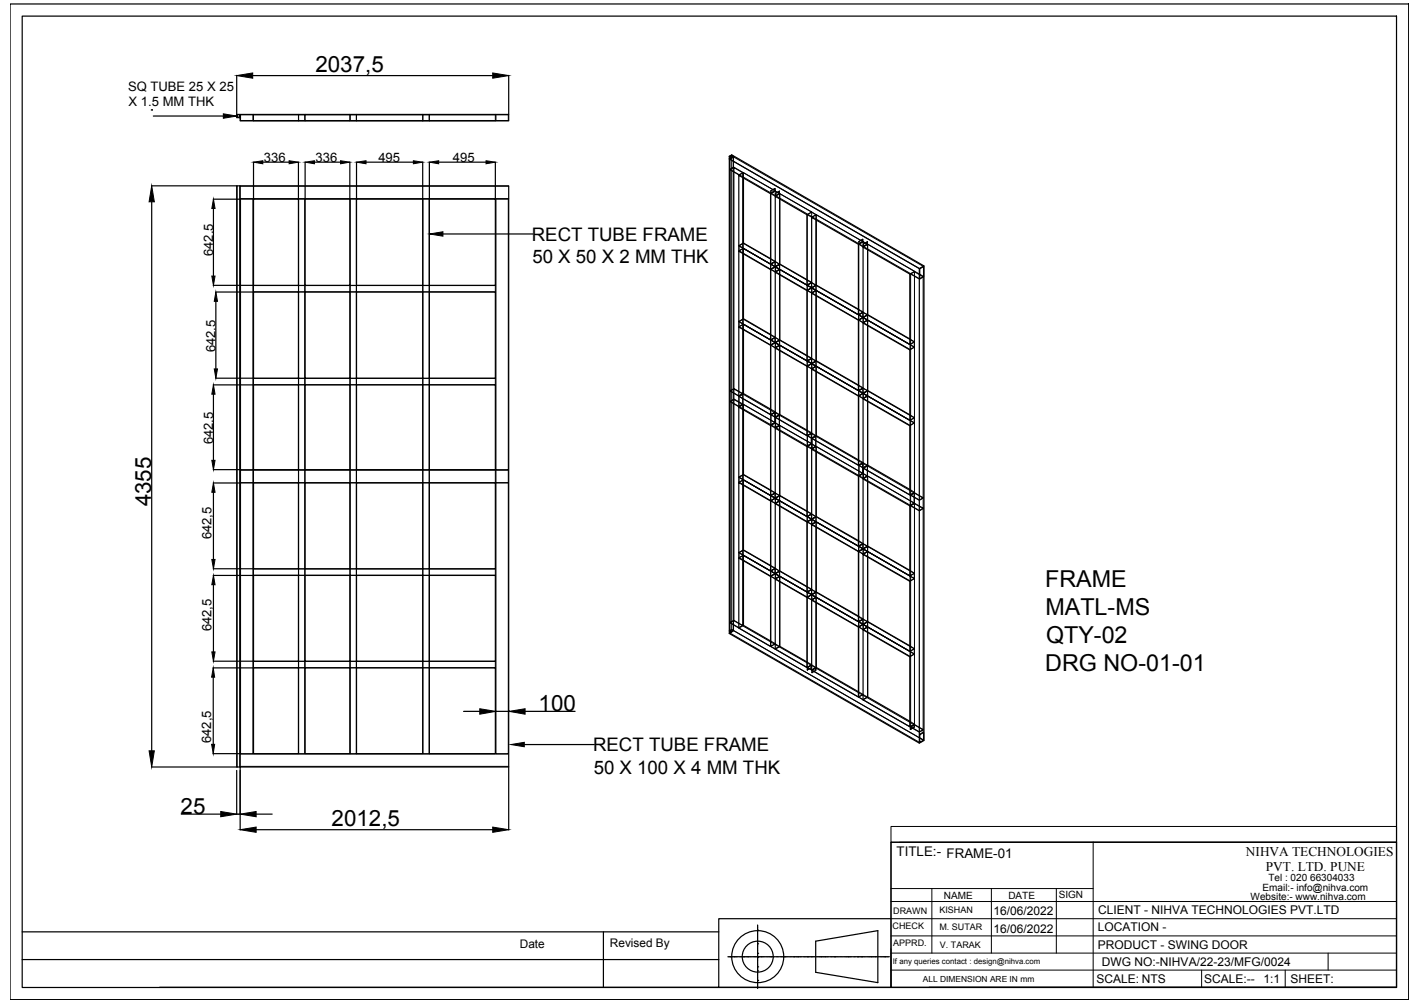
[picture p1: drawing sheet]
<svg xmlns="http://www.w3.org/2000/svg" width="297mm" height="210mm" viewBox="0 0 297 210" stroke-linecap="round" stroke-linejoin="round" font-family="sans-serif">
<!-- layer: 0 -->
<g fill="none" stroke="#000" stroke-width=".25">
<path d="M2.1 .8h292.6v208.4h-292.6zM4.6 3.4h287.5v203.3h-287.5zM49.5 15.8v8.1M52.9 15.8h50.2M106.4 15.8v8.1M31.7 38.9h17.8M32.1 24.3h14.6M49.5 23.9h56.9v1.4h-56.2v-.7h-.7zM49.6 24h.6v.5h-.6zM50.2 38.9h56.2v121.6h-56.2zM50.2 38.9h-.7v121.6h.7M53 33.9v7.7"/>
<path d="M55 33.9h5.5M62.4 33.9v7.7M63.8 33.9v7.7M65.8 33.9h5.4M73.2 33.9v7.7M74.6 33.9v7.7M76.6 33.9h9.9M88.4 33.9v7.7M89.8 33.9v7.7M91.8 33.9h9.9M103.6 33.9v7.7M152.6 33.3l39.7 22.9v99.3l-39.7-22.9z"/>
<path d="M152.6 32.7l.5-.3 40.2 23.3-1 .5M152.6 32.7l.5 .3-.5 .3zM152.7 32.7l.4-.2 .3 .2-.3 .2zM153.1 32.5v.4M154.5 36.7l6.7 3.8v14.8l-6.7-3.9zM155.5 37.3v13.6l-1 .5M31.7 42.2v114.9M44.6 41.7h5.7M44.6 59.7h8.4M44.6 43.6v14.2M53 41.7h9.4v18h-9.4zM63.8 41.7h9.4v18h-9.4z"/>
<path d="M74.6 41.7h13.8v18h-13.8zM89.8 41.7h13.8v18h-13.8zM92.7 49h18.8M154.5 52.6l6.7 3.8v14.7l-6.7-3.8zM155.5 53.1v13.6l-1 .6M155.5 50.9l5.7 3.2M162.2 41.1l6.6 3.8v14.8l-6.6-3.9zM162.2 57l6.6 3.8v14.7l-6.6-3.8zM163.1 41.7v13.6l-.9 .5M163.1 57.5v13.6l-.9 .6M163.1 55.3l5.7 3.2M169.8 45.5l9.8 5.6v14.8l-9.8-5.7z"/>
<path d="M170.8 46.1v13.6l-1 .5M170.8 59.7l8.8 5M180.5 51.7l9.8 5.6v14.8l-9.8-5.7zM181.5 52.3v13.6l-1 .5M192.4 56.2l.8-.4v2.1l-.8 .5zM192.4 57.4l.8 .5M193.3 55.7v99.3l-1 .5M45.1 61.1h7.9M45.1 79.1h7.9M45.2 63.1v14.1M53 61.1h9.4v18h-9.4zM63.8 61.1h9.4v18h-9.4z"/>
<path d="M74.6 61.1h13.8v18h-13.8zM89.8 61.1h13.8v18h-13.8zM154.5 68.4l6.7 3.8v14.6l-6.7-3.9zM155.5 69v13.4l-1 .5M155.5 66.7l5.7 3.3M162.2 72.8l6.6 3.9v14.5l-6.6-3.9zM163.1 73.4v13.4l-.9 .5M163.1 71.1l5.7 3.3M169.8 77.2l9.8 5.7v14.5l-9.8-5.7zM169.8 61.4l9.8 5.6v14.7l-9.8-5.6zM170.8 61.9v13.6l-1 .6M170.8 77.8v13.4l-1 .5"/>
<path d="M170.8 75.5l8.8 5.1M180.5 67.6l9.8 5.6v14.8l-9.8-5.7zM181.5 68.1v13.6l-1 .6M181.5 65.9l8.8 5M44.6 80.5h8.4M44.6 98.3h5.7M44.6 82.5v13.8M53 80.5h9.4v17.8h-9.4zM63.8 80.5h9.4v17.8h-9.4zM74.6 80.5h13.8v17.8h-13.8zM89.8 80.5h13.8v17.8h-13.8zM154.5 85.2l6.7 3.9v14.6l-6.7-3.8z"/>
<path d="M155.5 85.8v13.5l-1 .6M155.5 82.4l5.7 3.2M155.5 99.3l5.7 3.3M162.2 89.6l6.6 3.9v14.6l-6.6-3.8zM163.1 90.2v13.5l-.9 .6M163.1 86.8l5.7 3.2M169.8 94l9.8 5.6v14.7l-9.8-5.6zM170.8 94.6v13.5l-1 .6M170.8 91.2l8.8 5.1M180.5 83.5l9.8 5.6v14.5l-9.8-5.7zM181.5 84v13.4l-1 .5M181.5 81.7l8.8 5.1"/>
<path d="M181.5 97.4l8.8 5M44.6 101.1h5.7M44.6 119h8.4M44.6 103v14.1M53 101.1h9.4v17.9h-9.4zM63.8 101.1h9.4v17.9h-9.4zM74.6 101.1h13.8v17.9h-13.8zM89.8 101.1h13.8v17.9h-13.8zM154.5 116.8l6.7 3.8v14.7l-6.7-3.9zM154.5 101l6.7 3.8v14.7l-6.7-3.9zM155.5 101.5v13.6l-1 .5M155.5 117.4v13.5l-1 .5"/>
<path d="M155.5 115.1l5.7 3.2M162.2 105.4l6.6 3.8v14.7l-6.6-3.9zM163.1 106v13.5l-.9 .5M163.1 103.7l5.7 3.3M163.1 119.5l5.7 3.3M169.8 109.8l9.8 5.6v14.7l-9.8-5.7zM170.8 110.4v13.5l-1 .5M170.8 108.1l8.8 5M180.5 100.2l9.8 5.7v14.6l-9.8-5.6zM180.5 116l9.8 5.7v14.6l-9.8-5.6zM181.5 100.8v13.5l-1 .6M181.5 116.6v13.5l-1 .6"/>
<path d="M181.5 114.3l8.8 5.1M44.6 139.8h8.4M44.6 120.4h8.4M44.6 138.4h8.4M44.6 122.4v14M53 139.8h9.4v17.9h-9.4zM53 120.4h9.4v18h-9.4zM63.8 139.8h9.4v17.9h-9.4zM63.8 120.4h9.4v18h-9.4zM74.6 139.8h13.8v17.9h-13.8zM74.6 120.4h13.8v18h-13.8zM89.8 139.8h13.8v17.9h-13.8z"/>
<path d="M89.8 120.4h13.8v18h-13.8zM155.5 130.9l5.7 3.2M162.2 121.2l6.6 3.8v14.7l-6.6-3.9zM163.1 121.8v13.5l-.9 .5M163.1 135.3l5.7 3.2M169.8 125.6l9.8 5.6v14.7l-9.8-5.7zM170.8 126.2v13.5l-1 .5M170.8 123.9l8.8 5M170.8 139.7l8.8 5.1M180.5 131.8l9.8 5.6v14.7l-9.8-5.6zM181.5 132.4v13.5l-1 .6M181.5 130.1l8.8 5.1"/>
<path d="M44.6 157.7h5.7M44.6 141.7v14.1M97 148.9h3.4M103.7 148.7v.2M103.7 148.9h2.8M106.5 148.7v.2M109.7 155.8h14.6M109.8 148.9h10.5M181.5 145.9l8.8 5M192.4 153.8l.8-.5v1.6l-.8 .5zM192.4 154.4l.8 .5M31.7 160.5h17.9"/>
<path d="M37.9 170.4h8.3M49.5 161.2v9.2M49.5 170.4h.7M50.2 160.5v13.2M53.6 173.6h49.5M53.6 170.4h3.3M106.4 160.5v13.2M186.4 176.3h105.7v30.3h-105.7zM4.6 195h145.8M126.2 195v11.7M158.5 199.5h.1M158.5 199.2v.3"/>
<path d="M158.5 198.4v.3M158.5 197.5h.1M158.5 196.4v1.1M158.5 195.5v.3M158.5 194.7h.1M158.5 193.6v.2M158.5 193.9v.7M158.5 194.7v.8M158.5 195.9v.4M158.5 197.6v.7M158.5 198.7v.5M158.5 199.5v.8"/>
<path d="M170.6 197l13-2.2v10.8l-13-2.1zM186.4 192.3h-36v14.3h-117M4.6 200.8h145.8M150.4 206.6h36M152.3 200.2h.1M152.4 200.2h.2M152.7 200.2h.1M152.7 200.2h.8M153.5 200.2h.1M153.6 200.2h.7M154.4 200.2h1.1M155.5 200.2h.1"/>
<path d="M155.6 200.2h.7M156.4 200.2h.1M156.4 200.2h.3M156.7 200.2h.5M157.2 200.2h.3M157.6 200.2h.7M158.4 200.2h.1M158.4 200.2h.8M158.5 206v.3M158.5 205.2h.1M158.5 204v.3M158.5 203.2v.3"/>
<path d="M158.5 203.2h.1M158.5 202.3h.1M158.5 201.2v.3M158.5 200.3h.1M158.5 200.4v.8M158.5 201.5v.8M158.5 202.4v.7M158.5 203.5v.5M158.5 204.4v.7M158.5 205.2v.8M158.5 206.4v.5M159.2 200.2h.1"/>
<path d="M159.2 200.2h.3M159.5 200.2h.8M160.4 200.2h.7M161.2 200.2h.1M161.2 200.2h.8M162 200.2h.3M162.4 200.2h.4M162.9 200.2h.3M163.2 200.2h.8M164 200.2h.1M164.1 200.2h.7M164.9 200.2h.3"/>
<path d="M165.2 200.2h.5M165.7 200.2h.3M166 200.2h.1M166.1 200.2h.7M166.9 200.2h.1M166.9 200.2h.8M167.7 200.2h1.1M168.9 200.2h.1M168.9 200.2h.8M169.7 200.2h.1M169.7 200.2h.8M170.5 200.2h.3"/>
<path d="M170.9 200.2h.7M171.7 200.2h.1M171.7 200.2h.8M172.5 200.2h.1M172.6 200.2h.2M172.9 200.2h.8M173.7 200.2h.8M174.5 200.2h.1M174.6 200.2h1.1M175.7 200.2h.5M176.2 200.2h.3M176.6 200.2h.7"/>
<path d="M177.4 200.2h.1M177.4 200.2h.8M178.2 200.2h.3M178.5 200.2h.5M179.1 200.2h.2M179.4 200.2h.1M179.4 200.2h.8M180.2 200.2h.1M180.2 200.2h.8M181 200.2h1.1M182.2 200.2h.1M182.2 200.2h.8"/>
<path d="M183 200.2h.1M183.1 200.2h.7M183.9 200.2h.3M184.2 200.2h.8M185 200.2h.1M185.1 200.2h.7M185.9 200.2h.1M194.3 206.6h97.8"/>
<circle cx="158.5" cy="200.2" r="5.4"/>
<circle cx="158.5" cy="200.2" r="3.2"/>
</g>
<g fill="none" stroke="#000" stroke-width=".21">
<path d="M49.6 38.9v121.6M50.2 38.9v121.6M50.2 39h56.2M50.2 25.2h56.2M50.3 24v1.2M52.9 24v1.2M53 24h10.7v1.3h-10.7M53 23.9v1.4M62.4 23.9v1.4M62.5 24v1.3M63.8 23.9v1.4M63.8 24h9.4"/>
<path d="M63.8 25.3h9.4M73.2 23.9v1.4M74.5 24v1.3h-1.2v-1.3h15.1M74.6 23.9v1.4M74.6 25.3h29M88.4 23.9v1.4M89.8 23.9v1.4M103.6 24h-15.1v1.3M103.6 23.9v1.4M103.7 24v1.2M106.3 24v1.2M106.4 24h-56.2v.6"/>
<path d="M152.6 35.4l8.6 5 .9-.5M152.6 33.3l39.8 22.9M152.7 32.7v99.3l.4-.2 .3 .2v-99.3M152.7 35.5l1.8 1.1M153.1 32.4v.1M153.1 32.9v99.4M153.4 32.8v2.2l8.7 4.9v-.5v.5l.9 .6 .1-.5v.5l17.4 10v-.4v.4l.9 .6 .1-.5M153.4 35l-.8 .4M153.4 32.8l-.8 .5v2.1M153.4 32.8l39.8 23M153.5 35.1l1.8 1v46.3l-1.8-1.1zM153.5 35.1l-.8 .4v46.3l.8-.5"/>
<path d="M155.3 36.1l-.8 .6 1-.6v1.2M155.5 36.1l6.7 3.8M161.2 39.9v.5M162.1 39.4l-.9 .5 .1 .5M162.1 39.9l-.8 .5M162.1 39.4l-.8 .5M162.2 40v1.1l.9-.6v1.2M162.2 40l-1 .5v14.8M162.2 40l-1 .5M162.2 40l.9 .5v14.8M163 40l-.8 .5v.5M163.1 40l-.9 .5"/>
<path d="M50.2 41.6h13.5M50.3 41.7h2.6v56.6h-2.6zM62.4 59.8v1.3h-9.4v-1.3h10.7v1.3h-1.2v-1.3M62.5 41.7h1.2v18h-1.2zM63.8 59.8h9.4v1.3h-9.4zM63.8 41.6h42.6M73.3 59.8h1.2v1.3h-1.2zM73.3 41.7h1.2v18h-1.2zM88.4 59.8v1.3h-13.8v-1.3h29v1.3h-15.1v-1.3M89.8 59.7h-1.3v-18h1.3v19.4M103.7 41.7h2.6v56.6h-2.6zM154.5 51.4v1.2l1-.6v1.1"/>
<path d="M154.6 51.5l6.6 3.8 1-.6-1-.6M154.6 52.5l.9-.5 6.6 3.8-.9 .5zM155.5 50.9l6.6 3.9v1M155.5 50.9l-.9 .6v1M155.5 50.9v1.1M155.5 52l6.7 3.8-1 .6M161.2 40.5l1 .5 .9-.5M161.2 55.3l1 .5 .9-.5M161.2 56.3l1-.5 .9 .5-.9 .6zM161.2 56.3v-1l1-.5 .9 .5v1M161.2 56.4l1-.5 .9 .5v14.7l-.9-.5-1 .5zM161.2 55.3l1-.6 .9 .6"/>
<path d="M161.2 55.3l1 .5M161.2 56.4l1 .5M161.3 40.4l.9 .5 .8-.4M162.1 54.8l-.9 .5v1M162.2 57l.9-.6v1.1M162.2 55.8h.1M162.2 56.9h.1M162.2 55.9l6.7 3.8v1M162.2 56.9l.9-.5 6.6 3.8-.8 .5zM162.2 40.5v.4M162.2 41l17.4 10 .9-.5-.8 .5M163.1 55.3l-.9 .5v1.1"/>
<path d="M163.1 56.4l-.9 .6M163.1 40.5l-.9 .5M163.1 55.3l6.6 3.9v1M163.1 55.3l-.9 .6v1M163.1 55.3v1.1M163.1 40.5l6.7 3.9-1 .5M163.1 56.4l6.7 3.8-1 .6M168.8 58.5l1 .6-1 .6M168.9 44.9l.9 .6 1-.6v1.2M168.9 59.7v-14.8l.9-.5 .9 .5v14.8M168.9 59.7l.9 .5 .9-.5M168.9 59.7l.9-.6 .9 .6"/>
<path d="M168.9 59.7l.9 .5M169.7 59.2l-.8 .5M169.8 44.4v1.1l.9-.6M170.7 59.7l-.9 .6v1M170.8 44.9l9.7 5.7M179.6 51.1l.9 .6 1-.6v1.2M179.6 50.5v.5M179.7 51l.9 .5 .8-.4M179.7 50.5l.8-.4-.9 .4 .1 .5M180.5 50.6l1 .5v14.8M180.5 50.6l-.9 .5v14.8l.9-.6M180.5 50.6l-.9 .5"/>
<path d="M180.5 50.6v1.1l1-.6M180.6 51.1v.4M181.4 50.6l-.8 .5M181.5 50.6v.5l10.9 6.3M181.5 51.1l-.9 .5 11.8 6.8M181.5 50.6l-.9 .5v.5M181.5 51.1l9.8 5.7M190.3 57.3l1-.5-.8 .5v46.3M190.5 57.3l1.8 1.1 .8-.5M191.3 56.9l1.8 1v46.3l-1.8-1.1zM62.4 79.2v1.3h-9.4v-1.3h10.7v1.3h-1.2v-1.3M62.5 61.1h1.2v18h-1.2z"/>
<path d="M63.8 79.2h9.4v1.3h-9.4zM73.3 79.2h1.2v1.3h-1.2zM73.3 61.1h1.2v18h-1.2zM88.4 79.2v1.3h-13.8v-1.3h29v1.3h-13.8v-1.3v1.3h-1.3v-1.3M88.5 61.1h1.3v18h-1.3zM154.5 67.3v1.1l1-.6v1.2M154.6 67.3l6.6 3.8 .9-.5M154.6 68.4l.9-.6 6.6 3.9-.9 .5zM155.5 67.8v-1l6.6 3.8v1.1M155.5 66.8l-.9 .5v1.1M155.5 67.8l6.7 3.9-1 .5M161.2 70l1 .6-1 .5v1.1"/>
<path d="M161.2 72.2l1 .6 .9-.6v1.2M161.2 72.2l1-.5 .9 .5-.9 .6zM161.2 72.2v-1l1-.6 .9 .6v1M162.2 71.7l.9-.6-.9 .6-1-.6 1 .6v1.1M162.2 71.7h.1M162.2 71.7l7.6 4.4v1.1M162.2 72.8l.9-.6 6.6 3.9-.8 .5zM163.1 72.2l-.9 .6M163.1 71.2l6.6 3.8v1.1M163.1 71.2l-.9 .5v1.1M163.1 71.2v1M163.1 72.2l6.7 3.9-1 .6"/>
<path d="M168.8 74.4l1 .6-1 .5M168.9 60.8l.9 .6 1-.6v1.1M168.9 60.7l.9-.5 .9 .5-.9 .6zM168.9 60.7v-1l.9-.5 .9 .5v1M168.9 75.5l.9 .6 .9-.6M168.9 76.6l.9-.5 .9 .5-.9 .6zM168.9 76.6v-1l.9-.6 .9 .6v1M168.9 76.7l.9-.6 .9 .6v14.5l-.9-.6-.9 .6zM168.9 75.5l.9-.5 .9 .5M169.7 75l-.8 .6v1M169.8 60.2h.1M169.8 60.3l-.9 .5v14.7"/>
<path d="M169.8 60.3l.9 .5v14.7M169.8 77.2l1-.5v1.1M169.8 76.1h.1M169.8 60.3l9.8 5.6 .9-.6M169.8 61.3l.9-.5 9.8 5.6-.9 .6zM169.8 76.1l9.8 5.7 .9-.6M169.8 77.2l.9-.5 9.8 5.6-.9 .5zM170.7 60.8l-.9 .5M170.7 75.6l-.9 .5M170.7 60.8v-1.1l9.8 5.6v1.1M170.7 75.6l9.8 5.6v1.1M170.7 75.6l-.9 .5v1.1"/>
<path d="M170.7 75.6v1.1l-.9 .5-.9-.5M170.8 60.8l20.4 11.8M170.8 76.7l20.4 11.8M179.6 64.7l.9 .6-.9 .6M179.6 65.9v1.1M179.6 65.9l.9 .5 1-.5M179.6 67l.9-.6 1 .6-1 .5zM179.6 67l.9 .5 1-.5M179.6 67l.9-.5 1 .5v14.7l-1-.5-.9 .5zM179.6 65.9l.9 .5M180.5 67.5l1-.5v1.1M180.5 66.4h.1"/>
<path d="M180.5 65.4l1 .5v1.1M180.5 65.4l-.9 .5v1.1M180.5 65.3l1 .6M180.5 66.4l-.9 .6M180.6 67.5l.9-.5 9.8 5.7-1 .5M180.6 67.5l9.8 5.6 .8-.5M181.5 65.9l-1 .5v1.1M181.5 65.9l9.7 5.7v1M181.5 65.9l-.9 .5v1.1M181.5 65.9v1.1M190.3 70.9l1 .6-1 .6M191.2 71.6l-.8 .5v1"/>
<path d="M50.3 98.4h2.6v2.6h-2.6zM62.4 98.4v2.6h-9.4v-2.6h10.7v2.6h-1.2v-2.6M62.5 80.5h1.2v17.8h-1.2zM63.8 98.4h9.4v2.6h-9.4zM73.3 80.5h1.2v17.8h-1.2zM74.5 98.4v2.6h-1.2v-2.6h30.3v2.6h-13.8v-2.6v2.6h-1.3v-2.6M74.6 98.4v2.6h13.8v-2.6M88.5 80.5h1.3v17.8h-1.3zM103.7 98.4h2.6v2.6h-2.6zM152.7 81.8l1.8 1 .8-.4M152.7 81.9l1.8 1 .8-.4M152.7 84l1.8 1 .8-.5"/>
<path d="M152.7 84.1l1.8 1M153.5 81.4l1.8 1.1v2l-1.8-1zM153.5 81.4l-.8 .5v2.1M153.5 83.6l1.8 1.1v46.2l-1.8-1.1zM153.5 83.6l-.8 .5v46.2l.8-.5M153.5 83.5l-.8 .5M154.5 99.9v1.1l1-.6v1.1M154.5 82.9v2.1M154.6 85.1l6.6 3.8 .9-.5M154.6 99.9l6.6 3.8 .9-.5M154.6 83l6.6 3.8M155.3 84.7l-.8 .5 1-.5v1.1"/>
<path d="M155.4 82.5l6.7 3.8v2.1l-6.7-3.8zM155.4 82.5l-.8 .5v2.1M155.4 84.6l-.8 .5M155.5 99.3l6.6 3.9v1.1M155.5 99.3l-.9 .6v1M155.5 99.3v1.1M155.5 84.7l6.7 3.8M161.2 85.6l1 .6-1 .6M161.2 89.1l1-.6 .9 .6v14.6M161.2 86.8v-14.6l1-.5 .9 .5v14.6M161.2 86.8l1 .5 .9-.5M161.2 89.1l1 .5"/>
<path d="M161.2 86.8l1-.6 .9 .6M161.3 86.8l.9 .6 .8-.5M161.3 88.9l.9 .5 .8-.4M162.1 86.3l-.9 .5v2.1M162.1 86.3l.9 .6v2.1l-.9-.5zM162.1 86.3l-.8 .5v2.1M162.1 88.5l-.8 .4M162.2 89.6l.9-.5v1.1M162.2 88.5l-1 .6v14.6l1-.5 .9 .5M162.2 88.5v1.1M162.2 87.4v2M162.2 87.4l6.7 3.8 .8-.5"/>
<path d="M163.1 86.9l6.6 3.8v2.1l-6.6-3.8zM163.1 89l-.9 .5 6.7 3.8 .8-.5M163.1 86.9l-.9 .5v2.1M163.1 89.1l-.9 .5M163.1 89.1l6.7 3.8M168.8 90l1 .6-1 .6M168.9 91.2l.9 .5 .9-.5M168.9 93.5l.9 .5 1-.5v1.1M168.9 91.2v2.1M168.9 91.2l.9 .6 .8-.5M168.9 93.3l.9 .5 .8-.4M169.7 90.7l.9 .6v2.1l-.9-.5z"/>
<path d="M169.7 90.7l-.8 .5v2.1l.8-.4M169.8 92.9l-1 .6M169.8 92.9l-.9 .6v14.6M169.8 92.9l.9 .6v14.6M169.8 91.8v2.2l.9-.5M169.9 91.8l9.7 5.6v2.1M170.7 91.3l9.8 5.6v2.1l-9.8-5.6zM170.7 93.4l-.8 .5 9.7 5.6 .9-.5M170.7 91.3l-.8 .5v2.1M170.8 93.5l9.7 5.6M179.6 80.6l.9 .6-.9 .5M179.6 96.3l.9 .5-.9 .6"/>
<path d="M179.6 81.8v1M179.6 81.7l.9 .6 1-.6M179.6 81.8l.9 .5v1M179.6 82.8l.9-.5 1 .5-1 .5zM179.6 82.8v-1l.9-.5 1 .5v1M179.6 82.9l.9-.5 1 .5v14.5l-1-.6-.9 .6zM179.6 97.4l.9 .5 1-.5M179.6 99.6l.9 .6 1-.6M179.6 82.9l.9 .4M179.7 99.6l.9 .5 .8-.5M179.7 97.4l.9 .5M180.5 96.9l-.9 .5"/>
<path d="M180.5 97l.9 .5v2.1l-.9-.6zM180.5 97l-.8 .4v2.2M180.5 99l-.8 .6M180.5 82.3h.1M180.5 99.1v1.1l1-.6v1.2M180.5 99.1l1 .5v14.7M180.5 99.1l-.9 .5v14.7M180.5 99.1l-.9 .5M180.5 82.3l-.9 .6M180.6 83.4l.9-.5 9.8 5.6-1 .6M180.6 83.4l9.8 5.6 .8-.5M180.6 98l9.8 5.6"/>
<path d="M181.4 97.5l-.8 .4v2.2M181.5 82.9l-1 .6 1-.6v1.1M181.5 97.5l9.7 5.7v2.1l-9.7-5.7zM181.5 99.6l-.9 .5 9.8 5.6 .8-.4M181.5 97.5l-.9 .5v2.1M181.5 81.8l-1 .5M181.5 81.8l9.7 5.6v1.1M181.5 81.8l-.9 .5v1.1M181.5 81.8v1.1M181.5 99.6l9.8 5.7-.8 .5M190.3 86.8l1 .6-1 .6M191.2 87.4l-.8 .6v1"/>
<path d="M50.3 101.1h2.6v56.6h-2.6zM62.4 119.1v1.3h-9.4v-1.3h10.7v1.3h-1.2v-1.3M62.5 101.1h1.2v17.9h-1.2zM63.8 119.1h9.4v1.3h-9.4zM73.3 101.1h1.2v17.9h-1.2zM74.5 119.1v1.3h-1.2v-1.3h30.3v1.3h-13.8M74.6 119.1v1.3h13.8v-1.3M88.5 119.1v1.3h1.3M88.5 101.1h1.3v17.9h-1.3zM89.8 119.1v1.3M103.7 101.1h2.6v56.6h-2.6zM154.5 115.6v1.2l1-.6v1.2"/>
<path d="M154.6 100.9l.9-.5 6.6 3.9-.9 .5zM154.6 115.7l6.6 3.8 .9-.5M154.6 116.7l.9-.5 6.6 3.8-.9 .6zM155.5 116.2v-1.1l6.6 3.9v1M155.5 115.1l-.9 .6v1M155.5 100.4l6.7 3.9M155.5 116.2l6.7 3.8M161.2 102.6l1 .5-1 .6v1.1M161.2 118.3l1 .6-1 .6v1.1M161.2 103.7l1 .5 .9-.5M161.2 103.7l1 .6 .9-.6M161.2 104.8l1-.5 .9 .5-.9 .5z"/>
<path d="M161.2 104.8v-1.1l1-.5 .9 .5v1.1M161.2 104.8l1 .6M161.2 119.5l1 .5 .9-.5M161.2 119.5l1-.6 .9 .6M162.2 105.4l.9-.6v1.2M162.2 104.3h.1M162.2 104.3l-1 .5v14.7M162.2 104.3l.9 .5v14.7M162.2 104.3v1.1M162.2 104.3l-1 .5M162.2 104.3l6.7 3.8v1.1M162.2 105.3l.9-.5 6.6 3.9-.8 .5z"/>
<path d="M163.1 104.8l-.9 .6M163.1 104.8v-1.1l6.6 3.9v1.1M163.1 103.7l-.9 .6v1M163.1 119.5l-.9 .6v1M163.1 104.8l6.7 3.9-1 .5M168.8 107l1 .5-1 .6M168.9 108.1l.9 .5 .9-.5M168.9 108.1l.9 .6v1M168.9 109.2l.9 .6 1-.6v1.2M168.9 109.2l.9-.5 .9 .5-.9 .5zM168.9 109.2v-1.1l.9-.5 .9 .5v1.1M168.9 108.1l.9-.5 .9 .5"/>
<path d="M169.7 107.6l-.8 .5M169.8 108.7h.1M169.8 108.7l-.9 .5v14.7M169.8 108.7l.9 .5v14.7M169.8 109.7l.9-.5 9.8 5.6-.9 .6zM169.8 108.7l9.8 5.6M170.7 109.2l-.9 .5M170.7 108.1l-.9 .6M170.7 108.1l9.8 5.7v1M170.7 108.1l-.9 .6v1M170.7 108.1v1.1M170.8 109.2l9.7 5.7-.9 .5"/>
<path d="M179.6 113.1l.9 .6-.9 .6M179.6 114.3l.9 .5 1-.5M179.6 114.3l.9 .6v1M179.6 115.4l.9-.5 1 .5-1 .5zM179.6 115.4l.9 .6 1-.6M179.6 115.4l.9-.5 1 .5v14.7l-1-.5-.9 .5zM180.5 113.8l-.9 .5v1.1M180.5 115.9l1-.5v1.2M180.5 114.9h.1M180.5 113.8l1 .5v1.1M180.5 113.8l1 .5M180.5 113.8l-.9 .5"/>
<path d="M180.6 115.9l.9-.5 9.8 5.7-1 .6M180.6 115.9l9.8 5.7 .8-.5-9.7-5.7v-1l9.7 5.6v1.1M180.6 114.9l9.8 5.7M181.5 114.3l-1 .6M181.5 114.4l-.9 .5v1M190.3 102.4l1 .6-1 .6M190.3 105.9l1-.6-.8 .6v46.2M190.3 119.4l1 .6-1 .5M190.5 103.6l1.8 1 .8-.4M190.5 103.7l1.8 1 .8-.4M190.5 105.8l1.8 1 .8-.5M190.5 105.9l1.8 1 .8-.4"/>
<path d="M191.2 103.2l-.8 .4v2.1M191.3 103.2l1.8 1.1v2l-1.8-1zM191.3 103.2l-.8 .5v2.1M191.3 105.4l1.8 1.1v46.2l-1.8-1.1zM191.3 103.1l-.8 .5M62.4 138.4v1.3h-9.4v-1.3h10.7v1.3h-1.2M62.5 138.4h1.2v-18h-1.2v37.3h1.2v-17.9h-1.2M63.8 138.4h9.4v1.3h-9.4zM73.3 139.8h1.2v17.9h-1.2zM73.3 120.4h1.2v18h-1.2zM74.5 138.4v1.3h-1.2v-1.3h30.3v1.3h-13.8v-1.3v19.3h-1.3v-19.3M74.6 138.4v1.3h13.8v-1.3"/>
<path d="M88.5 120.4h1.3v18h-1.3zM88.5 139.8h1.3M88.5 139.7h1.3M152.6 130.3v2.1M152.7 132l.4 .2 .3-.2M152.7 130.3l1.8 1 .8-.4M153.1 132.3l-.5-.3 .5-.3 40.2 23.3M153.1 132.3l-.5 .3M153.4 132l-.8 .4 39.8 23M153.4 129.9l-.8 .4 16.3 9.4 .8-.5M161.2 134.1l1 .6-1 .6M161.2 120.6l1-.6 .9 .6-.9 .5z"/>
<path d="M161.2 120.6v-1.1l1-.5 .9 .5v1.1M161.2 120.6l1 .5 .9-.5M161.2 120.6l1-.5 .9 .5v14.7l-.9-.6-1 .6zM161.2 135.3l1 .5 .9-.5M162.2 120v1.2l.9-.6v1.2M162.2 120h.1M162.2 120l-1 .6M162.2 120.1l6.7 3.8v1.1M162.2 121.1l.9-.5 6.6 3.8-.8 .6zM163.1 120.6v-1.1l6.6 3.9v1M163.1 120.6l6.7 3.8-1 .6M168.8 122.8l1 .5-1 .6"/>
<path d="M168.8 138.5l1 .6-1 .6M168.9 123.9l.9 .5 .9-.5M168.9 125l.9-.6 .9 .6-.9 .5zM168.9 125l.9 .5 .9-.5M168.9 139.7l.9 .5 .9-.5M168.9 139.7v.5l.8-.5M168.9 123.9l.9 .5M168.9 139.7l.9-.6 .9 .6M168.9 139.7l.9 .6 .8-.5M169.7 139.3l-.8 .4v.5M169.7 123.4l-.8 .5M169.7 139.7l-.8 .5"/>
<path d="M169.8 124.4h.1M169.8 123.4l.9 .5v1.1M169.8 123.4l-.9 .5v1.1M169.8 124.5l.9 .5v14.7M169.8 124.5l-.9 .5v14.7M169.8 123.3l-.9 .6M169.8 123.3l.9 .6M169.8 125.5l.9-.5 9.8 5.6-.9 .6zM169.8 124.5l9.8 5.6M170.7 139.8l-.8 .5v.5M170.7 125v-1.1l9.8 5.7v1M170.7 123.9l-.9 .6v1.1l1-.6v1.2"/>
<path d="M170.8 125l9.7 5.7-.9 .5M179.6 128.9l.9 .6-.9 .6M179.6 130.1l.9 .5 1-.5M179.6 131.2l.9-.5 1 .5-1 .5zM179.6 131.2v-1.1l.9-.5 1 .5v1.1M179.6 131.2l.9 .6 1-.6M179.6 130.1l.9 .6M180.5 129.6l-.9 .5v1.1M180.5 131.7l1-.5v1.2M180.5 130.7h.1M180.5 130.7l-.9 .5v14.7M180.5 130.7l1 .5v14.7l-1-.5-.9 .5"/>
<path d="M180.6 131.7l.9-.5 9.8 5.7-1 .5M180.6 131.7l9.8 5.7 .8-.6-9.7-5.6v-1l9.7 5.6v1M180.6 130.7l9.8 5.6M181.5 130.1l-1 .6v1M181.5 130.2l-.9 .5v1M190.3 135.2l1 .5-1 .6M191.2 120l-.8 .6v1M191.2 135.8l-.8 .5v1.1M50.2 157.8h23M73.3 157.8h30.3M103.7 157.8h2.6M168.9 140.2h.1"/>
<path d="M169.8 140.3v.4l.8-.4M169.8 140.7l.1 .1M169.9 140.3l20.5 11.8 .8-.4M170.7 140.3l-.8 .5M179.6 144.8l.9 .5-.9 .6M179.6 145.9l.9 .5 1-.5M190.3 150.9l1 .6-1 .6M190.4 152.1v.5l.8-.5M190.4 152.6l.1 .1M190.5 152.1l1.8 1 .8-.4M190.5 152.2l1.8 1 .8-.4M191.2 151.7l.1 .5v-.5"/>
<path d="M191.2 151.7l-20.5-11.9-.1 .5v-.5l-.9-.5v.4v-.5l-16.3-9.3v2.1l39 22.4M191.3 151.7l1.8 1.1 .1 .5M191.3 151.7l-.8 .5v.5M191.3 151.6l-.8 .5M191.3 152.2l-.8 .5M193.1 153.2l-.8 .5 .1 .1M50.2 160.4h56.2M186.4 173h105.7v3.3h-105.7zM186.4 176.3v30.3M188.2 176.3h103.9M228.7 176.3v30.3M186.4 199.5h105.7"/>
<path d="M186.4 195.9h105.7M186.4 192.3h105.7M186.4 188.7h105.7M186.4 186h42.3M194.9 186v13.5M207.4 186v13.5M221 186v13.5M277.8 199.5v3.5M186.4 203h105.7M251.4 203v3.6M268.8 203v3.6"/>
</g>
<g fill="#000" stroke="#000" stroke-width=".21">
<path d="M49.5 15.8l3.4-.5v1.1zM103.1 15.3l3.3 .5-3.3 .6zM46.7 23.8l2.8 .5-2.8 .5zM53 33.9l2-.3v.7zM60.5 33.6l1.9 .3-1.9 .4zM63.8 33.9l2-.3v.7zM71.2 33.6l2 .3-2 .4zM74.6 33.9l2-.3v.7zM86.5 33.6l1.9 .3-1.9 .4zM89.8 33.9l2-.3v.7zM101.7 33.6l1.9 .3-1.9 .4zM31.7 38.9l.6 3.3h-1.1z"/>
<path d="M44.6 41.7l.4 1.9h-.7zM44.3 57.8h.7l-.4 1.9zM89.9 49l2.8-.5v.9zM45.2 61.1l.3 2h-.7zM44.8 77.2h.7l-.3 1.9zM44.6 80.5l.4 2h-.7zM44.3 96.3h.7l-.4 2zM44.6 101.1l.4 1.9h-.7zM44.3 117.1h.7l-.4 1.9zM44.6 120.4l.4 2h-.7zM44.3 136.4h.7l-.4 2zM31.2 157.1h1.1l-.6 3.4z"/>
<path d="M44.6 139.8l.3 1.9h-.6zM44.3 155.8h.6l-.3 1.9zM100.4 148.3l3.3 .6-3.3 .6zM106.9 155.8l2.8-.5v1zM106.5 148.9l3.3-.6v1.2zM46.2 169.8l3.3 .6-3.3 .5zM50.2 173.6l3.4-.5v1.1zM50.2 170.4l3.4-.6v1.1zM103.1 173.1l3.3 .5-3.3 .6z"/>
</g>
<g font-size="4.9">
<text x="218.6" y="122.8">FRAME</text>
<text x="218.7" y="128.7">MATL-MS</text>
<text x="218.8" y="134.6">QTY-02</text>
<text x="218.6" y="140.5">DRG NO-01-01</text>
</g>
<g font-size="4.7">
<text x="66" y="15.1">2037,5</text>
<text x="31.7" y="106" transform="rotate(-90 31.7 106)">4355</text>
<text x="112.7" y="148.8">100</text>
<text x="37.8" y="170.3">25</text>
<text x="69.4" y="173">2012,5</text>
</g>
<g font-size="3.9">
<text x="32.4" y="22.9" transform="rotate(-180 32.4 22.9)">.</text>
<text x="111.2" y="50.4">RECT TUBE FRAME</text>
<text x="111.4" y="55.1">50 X 50 X 2 MM THK</text>
<text x="124.1" y="157.3">RECT TUBE FRAME</text>
<text x="124.2" y="161.9">50 X 100 X 4 MM THK</text>
</g>
<g font-size="2.8">
<text x="187.6" y="179.2">TITLE:- FRAME-01</text>
<text x="260.6" y="179.1">NIHVA TECHNOLOGIES</text>
<text x="264.8" y="182.3">PVT. LTD. PUNE</text>
</g>
<g font-size="2.7">
<text x="26.8" y="19">SQ TUBE 25 X 25</text>
<text x="26.9" y="22.2">X 1.5 MM THK</text>
<text x="55.2" y="33.9">336</text>
<text x="66" y="33.9">336</text>
<text x="79.1" y="33.9">495</text>
<text x="94.7" y="33.9">495</text>
<text x="44.6" y="53.6" transform="rotate(-90 44.6 53.6)">642.5</text>
<text x="45.1" y="73.7" transform="rotate(-90 45.1 73.7)">642.5</text>
<text x="44.6" y="93" transform="rotate(-90 44.6 93)">642.5</text>
<text x="44.2" y="112.9" transform="rotate(-90 44.2 112.9)">642,5</text>
<text x="44.2" y="132.2" transform="rotate(-90 44.2 132.2)">642,5</text>
<text x="44.2" y="155.5" transform="rotate(-90 44.2 155.5)">642,5</text>
</g>
<g font-size="2.5">
<text x="207.8" y="191.6">16/06/2022</text>
<text x="229.7" y="191.3">CLIENT - NIHVA TECHNOLOGIES PVT.LTD</text>
<text x="207.8" y="195.2">16/06/2022</text>
<text x="229.6" y="194.9">LOCATION -</text>
<text x="108.7" y="198.5">Date</text>
<text x="127.6" y="198.2">Revised By</text>
<text x="229.6" y="198.5">PRODUCT - SWING DOOR</text>
<text x="230.5" y="202.1">DWG NO:-NIHVA/22-23/MFG/0024</text>
<text x="229.3" y="205.7">SCALE: NTS</text>
<text x="251.9" y="205.7">SCALE:--</text>
<text x="264.3" y="205.7">1:1</text>
<text x="269.9" y="205.7">SHEET:</text>
</g>
<g font-size="2.1">
<text x="265.3" y="184.4">Tel : 020 66304033</text>
<text x="197.4" y="188.1">NAME</text>
<text x="210.9" y="188.2">DATE</text>
<text x="221.5" y="188">SIGN</text>
<text x="261.6" y="188.4">Website:- www.nihva.com</text>
<text x="264.1" y="186.5">Email:- info@nihva.com</text>
</g>
<g font-size="1.9">
<text x="186.8" y="191.2">DRAWN</text>
<text x="196.5" y="191.1">KISHAN</text>
<text x="186.7" y="194.4">CHECK</text>
<text x="186.8" y="198">APPRD.</text>
<text x="196.5" y="194.7">M. SUTAR</text>
<text x="196.6" y="198.3">V. TARAK</text>
</g>
<text font-size="1.8" x="193" y="205.4">ALL DIMENSION ARE IN mm</text>
<text font-size="1.6" x="186.8" y="201.7">If any queries contact : design@nihva.com</text>
</svg>
